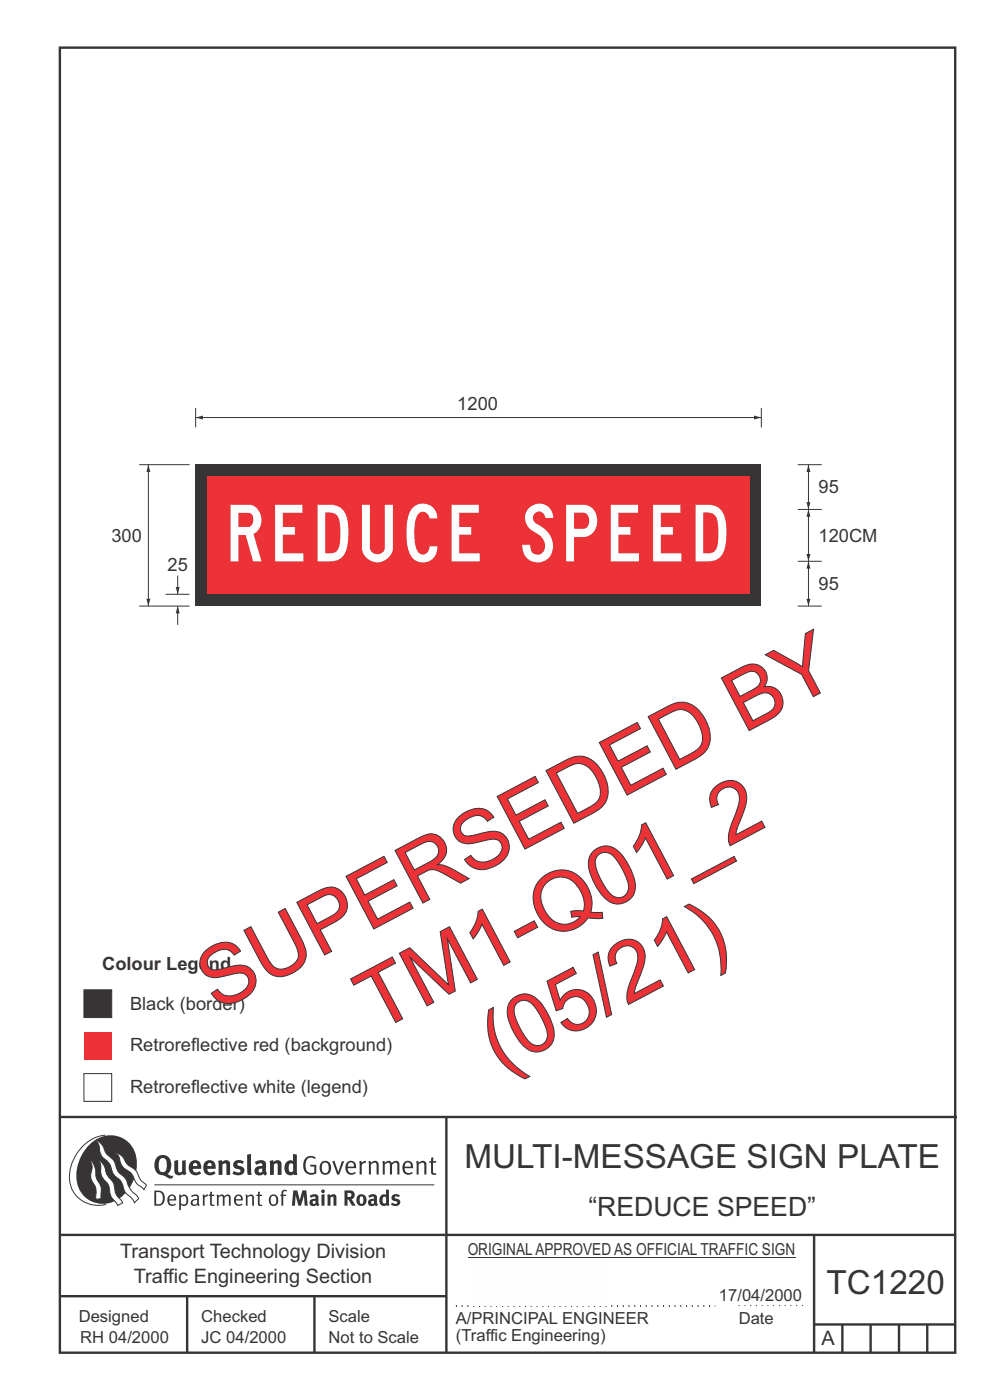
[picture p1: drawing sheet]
<svg xmlns="http://www.w3.org/2000/svg" width="210mm" height="297mm" viewBox="0 0 210 297" stroke-linecap="round" stroke-linejoin="round" font-family="sans-serif">
<g fill="none" stroke="#373435" stroke-width=".51">
<path d="M12.7 10.1h189.9v276.9h-189.9zM12.7 237h190.3M94.7 236.9v50.1M12.7 262h190M12.7 275h82M39.7 275v12M66.7 275v12M172.7 262v25M172.7 281h30M178.7 281v6M184.7 281v6M190.7 281v6"/>
<path d="M196.7 281v6"/>
</g>
<path d="M96.7 277h55M156.7 277h14" fill="none" stroke="#373435" stroke-width=".21" stroke-dasharray=".2 1" stroke-linecap="butt"/>
<path d="M17.8 218.9h5.9v5.9h-5.9z" fill-rule="evenodd" fill="#ed3237"/>
<path d="M17.8 210h5.9v5.9h-5.9z" fill-rule="evenodd" fill="#373435" stroke="#373435" stroke-width=".21"/>
<path d="M100 265.5h29v14.9h-29z" fill-rule="evenodd" fill="#fefefe"/>
<path d="M96.7 277.2h55" fill="none" stroke="#373435" stroke-width=".21" stroke-dasharray=".2 1" stroke-linecap="butt"/>
<path d="M99.2 266.7h69.5" fill="none" stroke="#373435" stroke-width=".21"/>
<path d="M41.5 98.6h120v30h-120z" fill-rule="evenodd" fill="#373435"/>
<path d="M44 101.1h115v25h-115z" fill-rule="evenodd" fill="#ed3237"/>
<path d="M41.5 88.6h120" fill="none" stroke="#373435" stroke-width=".21"/>
<g fill="#373435">
<path d="M160 88.2l1.5 .4-1.5 .4z"/>
<path d="M41.5 88.6l1.5-.4v.8z"/>
</g>
<path d="M41.5 86.6v4.1M161.5 86.6v4.1M171.5 119.1v9.5" fill="none" stroke="#373435" stroke-width=".21"/>
<g fill="#373435">
<path d="M171.1 127h.8l-.4 1.6z"/>
<path d="M171.5 119.1l.4 1.5h-.8z"/>
</g>
<path d="M171.5 108.1v11" fill="none" stroke="#373435" stroke-width=".21"/>
<g fill="#373435">
<path d="M171.1 117.5h.8l-.4 1.6z"/>
<path d="M171.5 108.1l.4 1.5h-.8z"/>
</g>
<path d="M171.5 98.6v9.5M169.2 119.1h5.1M169.2 108.1h5.1M169.2 128.6h5.1" fill="none" stroke="#373435" stroke-width=".21"/>
<g fill="#373435">
<path d="M171.1 106.5h.8l-.4 1.6z"/>
<path d="M171.5 98.6l.4 1.5h-.8z"/>
</g>
<path d="M169.2 98.6h5.1M37.7 122.1v4" fill="none" stroke="#373435" stroke-width=".21"/>
<path d="M37.3 124.5h.8l-.4 1.6z" fill="#373435"/>
<path d="M37.7 128.6v4" fill="none" stroke="#373435" stroke-width=".21"/>
<path d="M37.7 128.6l.4 1.5h-.8z" fill="#373435"/>
<path d="M29.5 98.6h10.7M31.5 98.6v30M29.5 128.6h10.7M35.1 126.1h5.1" fill="none" stroke="#373435" stroke-width=".21"/>
<g fill="#373435">
<path d="M31.1 127h.8l-.4 1.6z"/>
<path d="M31.5 98.6l.4 1.5h-.8z"/>
</g>
<path d="M17.8 227.8h5.9v5.9h-5.9z" fill-rule="evenodd" fill="#fefefe" stroke="#373435" stroke-width=".21"/>
<g fill="#373435">
<path d="M64.9 245.6a1.61 1.61 0 0 1 2.1 0l-.2 .3a1.17 1.17 0 0 0-1.4-.2 1.17 1.17 0 0 0-.6 1.3 1.42 1.42 0 0 0 1.2 1.9l.7-.2v-1.2h-.8l-.1-.4h1.3v1.8a1.82 1.82 0 0 1-2.2 0 1.82 1.82 0 0 1-.6-2.1l.2-.7z" fill-rule="evenodd"/>
<path d="M68.2 246.5a1.77 1.77 0 0 0 .4 2.7 1.39 1.39 0 0 0 1.4-.5 1.39 1.39 0 0 0 .2-1.5 1.19 1.19 0 0 0-2-.7zM68.5 246.8a.83 .83 0 0 1 1 .1 .83 .83 0 0 1 .2 .9 .75 .75 0 0 1-.6 1.1 .75 .75 0 0 1-.8-.8v-1z" fill-rule="evenodd"/>
<path d="M70.5 246.4l.4-.1 .8 2.4 .8-2.3h.5l-1.1 2.8h-.4z" fill-rule="evenodd"/>
<path d="M73.6 246.7a1.74 1.74 0 0 0 .5 2.5h.9l.5-.3-.2-.3a.89 .89 0 0 1-1.1 .2 .89 .89 0 0 1-.4-1h1.7a1.15 1.15 0 0 0-.4-1.3 1.15 1.15 0 0 0-1.5 .2zM74 246.8a.67 .67 0 0 1 .8-.1 .67 .67 0 0 1 .3 .8h-1.3z" fill-rule="evenodd"/>
<path d="M76.2 246.4l.4-.1 .1 .4 .5-.4h.5l-.2 .5a.61 .61 0 0 0-.8 .6v1.8h-.4z" fill-rule="evenodd"/>
<path d="M78.1 246.4l.5-.1 .1 .4a.89 .89 0 0 1 .9-.4 .89 .89 0 0 1 .7 .7v2.2h-.4v-2.2l-.1-.2-.3-.1-.8 .4v2.1h-.4z" fill-rule="evenodd"/>
<path d="M81.1 246.4l.4-.1 .1 .4a.83 .83 0 0 1 .8-.4 .83 .83 0 0 1 .7 .5 .86 .86 0 0 1 .9-.5 .86 .86 0 0 1 .7 .7v2.2h-.4l-.1-2.3a.5 .5 0 0 0-.8 0l-.2 .2v2.1h-.5v-2.2l-.4-.3-.7 .4v2.1h-.4z" fill-rule="evenodd"/>
<path d="M85.7 246.7a1.74 1.74 0 0 0 .5 2.5h.9l.5-.3-.2-.3a.89 .89 0 0 1-1.1 .2 .89 .89 0 0 1-.4-1h1.7a1.15 1.15 0 0 0-.5-1.3 1.15 1.15 0 0 0-1.4 .2zM86 246.8a.67 .67 0 0 1 .9-.1 .67 .67 0 0 1 .3 .8h-1.3z" fill-rule="evenodd"/>
<path d="M88.3 246.4l.4-.1 .1 .4a.89 .89 0 0 1 .9-.4 .89 .89 0 0 1 .8 .7v2.2h-.5v-2.2l-.1-.2-.3-.1-.8 .4v2.1h-.4z" fill-rule="evenodd"/>
<path d="M91.5 245.6l.4-.1v.9h.7l-.2 .3h-.5v2.1l.1 .1h.5l.1 .3a.71 .71 0 0 1-1.2-.6v-1.9h-.3v-.3h.3z" fill-rule="evenodd"/>
<path d="M37 246.3l.8-.2v2a.46 .46 0 0 0 .2 .6 .46 .46 0 0 0 .6-.2v-2.2l.8-.2v2.4l.2 .5-.6 .4-.2-.3a1.03 1.03 0 0 1-1.2 .2 1.03 1.03 0 0 1-.6-1.1z" fill-rule="evenodd"/>
<path d="M40.4 246.6a1.64 1.64 0 0 0 0 2.2 1.64 1.64 0 0 0 2.3 .1l-.4-.4a.78 .78 0 0 1-.9 .3 .78 .78 0 0 1-.5-.8h1.8a1.37 1.37 0 0 0-.6-1.7 1.37 1.37 0 0 0-1.7 .3zM41.1 246.9a.48 .48 0 0 1 .6-.1 .48 .48 0 0 1 .2 .6h-1z" fill-rule="evenodd"/>
<path d="M43.5 246.6a1.65 1.65 0 0 0-.2 1.9 1.65 1.65 0 0 0 1.9 .8l.5-.4-.3-.4a.78 .78 0 0 1-.9 .3 .78 .78 0 0 1-.5-.8h1.8a1.37 1.37 0 0 0-.6-1.7 1.37 1.37 0 0 0-1.7 .3zM44.1 246.9a.48 .48 0 0 1 .6-.1 .48 .48 0 0 1 .2 .6h-.9z" fill-rule="evenodd"/>
<path d="M46.3 246.3l.7-.2 .1 .4a.95 .95 0 0 1 1-.3 .95 .95 0 0 1 .7 .8v2.3h-.8v-2.3l-.3-.2-.5 .3v2.2h-.8z" fill-rule="evenodd"/>
<path d="M49.7 246.5a1.73 1.73 0 0 1 2-.1l-.2 .5-.6-.2a.42 .42 0 0 0-.6 .3l.2 .3a1.23 1.23 0 0 1 1.4 1 1.47 1.47 0 0 1-2.3 .9l-.3-.2 .3-.6 .7 .3a.47 .47 0 0 0 .7-.3 .87 .87 0 0 0-1-.5l-.4-.2-.1-.4z" fill-rule="evenodd"/>
<path d="M54.1 246.6l.3 .5 .3-.1a.62 .62 0 0 1 .9 0l.1 .4a1.21 1.21 0 0 0-1.4 .3 1.21 1.21 0 0 0-.1 1.3 1.19 1.19 0 0 0 1.6 .1l.5 .3 .4-.5-.3-.3v-1.4a.96 .96 0 0 0-1.3-1zM55 248l.6-.1v.7a.43 .43 0 0 1-.6 .1 .43 .43 0 0 1 0-.7z" fill-rule="evenodd"/>
<path d="M57.2 246.3l.7-.2 .1 .4a.95 .95 0 0 1 1-.3 .95 .95 0 0 1 .7 .8v2.3h-.8v-2.3l-.2-.2-.6 .3v2.2h-.8z" fill-rule="evenodd"/>
<path d="M62.2 244.8v1.5a1.29 1.29 0 0 0-1.4 .2 1.29 1.29 0 0 0-.5 1.3 1.24 1.24 0 0 0 .6 1.3 1.24 1.24 0 0 0 1.4 0l.1 .2h.7l-.1-4.3zM61.5 246.9l.4-.1 .3 .2v1.5l-.3 .1a.48 .48 0 0 1-.6-.4 1.52 1.52 0 0 1 .2-1.3z" fill-rule="evenodd"/>
<path d="M52.4 245l.8-.2 .2 4.5h-.8l-.1-.2z" fill-rule="evenodd"/>
</g>
<path d="M22.4 240.8a9 9 0 0 0-7.4 10.9 6.2 6.2 0 0 0 7.5 3.8M32.7 251.4h59.4" fill="none" stroke="#373435" stroke-width=".21"/>
<path d="M19.1 242.7a5.7 5.7 0 0 1 6.5-1.4 5.7 5.7 0 0 1 3.4 5.7 8.6 8.6 0 0 1-6.2 8.3 5.7 5.7 0 0 1-6.5-7 9.9 9.9 0 0 1 2.8-5.6z" fill-rule="evenodd" fill="#373435"/>
<path d="M24.5 244.5a3.1 3.1 0 0 1 2.3 2.2l.7 .7a3.2 3.2 0 0 1 2 2.4l.4 .6 1.2 1.1-.6 .9-.2-.3a3.5 3.5 0 0 1-1.9-2.1 3.8 3.8 0 0 0-2.1-2.2 3.5 3.5 0 0 1-1-2.2zM20.4 241.9a3.4 3.4 0 0 1 1.9 2.5l.7 .8a3.3 3.3 0 0 1 1.7 2.6 4.4 4.4 0 0 0 1.7 2l.3 .3a6.1 6.1 0 0 0 2.5 3.7l.2 .5-.9 .9a6.1 6.1 0 0 0-1.9-2.2l-.4-.8a3.6 3.6 0 0 0-1.9-2.8l-.6-1a3.6 3.6 0 0 0-1.9-2.8 3.7 3.7 0 0 1-.8-2.4zM21 246.1a3.4 3.4 0 0 1 1.5 2.7l.6 1a3.8 3.8 0 0 1 1.4 3.1l.3 .7 1.2 1.6-1 .6-.5-.8a3.2 3.2 0 0 1-1.3-2.8 4.3 4.3 0 0 0-1.4-2.2 4.7 4.7 0 0 1-.5-2.9zM19.2 246.1a5.1 5.1 0 0 1 1.2 3.7l.3 .7a3.1 3.1 0 0 1 .7 3l.1 .8-1.1 .2-.1-.8a3.5 3.5 0 0 0-.9-3.3 3.6 3.6 0 0 1 .1-2.5z" fill-rule="evenodd" fill="#fefefe" stroke="#373435" stroke-width=".21"/>
<g fill="#373435">
<path d="M33.4 245.5a2.51 2.51 0 0 0 .4 3.7l.8 .1a2.78 2.78 0 0 0 2 .7l.2-.6h-.6l-.7-.3a2.56 2.56 0 0 0 0-3.8 1.83 1.83 0 0 0-2.1 .2zM34 245.9a.87 .87 0 0 1 1 0 .87 .87 0 0 1 .4 .9v.4a1.17 1.17 0 0 1-.9 1.5l-.3-.1a2.38 2.38 0 0 1-.2-2.7z" fill-rule="evenodd"/>
<path d="M33.1 252.9v2.6a1.12 1.12 0 0 0 1.2-.3 1.12 1.12 0 0 0 .2-1.2l-.1-.5-.3-.4zM32.7 252.6h1.1a1.67 1.67 0 0 1 1.2 1.6 1.67 1.67 0 0 1-1.3 1.6h-1zM36.1 253.9l-.2 .5h1.1a.55 .55 0 0 0-.3-.6 .55 .55 0 0 0-.6 .1zM35.8 253.7a.95 .95 0 0 1 1.2-.1 .95 .95 0 0 1 .4 1.1h-1.5a.72 .72 0 0 0 .4 .8 .72 .72 0 0 0 .9-.2l.1 .3a1.15 1.15 0 0 1-1.5 0 1.15 1.15 0 0 1-.2-1.5zM38.4 254.1v1.2a.7 .7 0 0 0 .9 .1 .7 .7 0 0 0 .2-.9 .61 .61 0 0 0-.4-.7 .61 .61 0 0 0-.7 .3zM38 253.5l.3-.1 .1 .4a.95 .95 0 0 1 1.2-.2 .95 .95 0 0 1 .3 1.2 .92 .92 0 0 1-.5 .9 .92 .92 0 0 1-1-.1v1.1l-.4 .1zM40.9 254.8a.5 .5 0 0 0 .2 .8 .5 .5 0 0 0 .7-.4v-.6zM40.5 253.7a1 1 0 0 1 1.7 .3v1.4l.2 .2-.2 .3-.3-.3a.78 .78 0 0 1-1.4-.1 .78 .78 0 0 1 .8-1.1h.5a.58 .58 0 0 0-.3-.7 .58 .58 0 0 0-.7 .2zM43 253.5l.3-.1 .1 .4 .3-.3 .5-.1-.2 .4a.52 .52 0 0 0-.6 .5v1.5h-.4zM44.6 252.9l.4-.1-.1 .7h.6l-.1 .3h-.5v1.5a.35 .35 0 0 0 .6 .3v.2a.57 .57 0 0 1-.6 .1 .57 .57 0 0 1-.3-.5v-1.6h-.3v-.3h.3zM45.9 253.5l.4-.1 .1 .4 .2-.2a.64 .64 0 0 1 1 .2 .7 .7 0 0 1 .8-.4 .7 .7 0 0 1 .5 .6v1.8h-.3v-1.7l-.3-.4-.7 .4v1.7h-.3v-1.6a.38 .38 0 0 0-.3-.5 .38 .38 0 0 0-.5 .2l-.1 .2v1.7h-.4zM50.2 253.9l-.2 .5h1.1a.55 .55 0 0 0-.2-.6 .55 .55 0 0 0-.7 .1zM49.9 253.7a.95 .95 0 0 1 1.2-.1 .95 .95 0 0 1 .4 1.1h-1.5a.72 .72 0 0 0 .4 .8 .72 .72 0 0 0 .9-.2l.1 .3a1.15 1.15 0 0 1-1.5 0 1.15 1.15 0 0 1-.2-1.5zM52.1 253.5l.3-.1 .1 .4a.72 .72 0 0 1 .8-.4 .72 .72 0 0 1 .6 .6v1.8h-.4v-1.6a.45 .45 0 0 0-.3-.5 .45 .45 0 0 0-.5 .2l-.2 .2v1.7h-.3zM54.7 252.9l.4-.1v.7h.6l-.1 .3h-.5v1.5a.35 .35 0 0 0 .5 .3v.2a.57 .57 0 0 1-.6 .1 .57 .57 0 0 1-.3-.5v-1.6h-.3v-.3h.3zM57.6 253.9l-.2 .7a.65 .65 0 0 0 .3 .8 .65 .65 0 0 0 .8-.2l.1-.1a.93 .93 0 0 0-.7-1.4zM57.3 253.7a1.12 1.12 0 0 1 1.4 0 1.12 1.12 0 0 1 .3 1.5 1.01 1.01 0 0 1-1.3 .6 1.01 1.01 0 0 1-.7-1.2zM59.9 252.6l.5-.2 .5 .2-.1 .2-.4-.1-.3 .2v.6h.6l-.1 .3h-.5v2h-.4v-2h-.2v-.3h.2zM62.2 252.6l-.3 3.2h.7l.1-2.3 .6 2.3h.6l.6-2.3 .1 2.3h.7l-.3-3.2h-.9l-.5 2.1-.5-2.1zM65.7 253.7l.3 .4a.51 .51 0 0 1 .5-.3 .51 .51 0 0 1 .4 .4v.1a.88 .88 0 0 0-1.1 .4 .88 .88 0 0 0 .2 1.1 .9 .9 0 0 0 1.1-.2l.3 .3 .4-.4-.2-.2v-1.1a.87 .87 0 0 0-.5-.8 .87 .87 0 0 0-1 .1zM66.4 254.8h.5v.5l-.1 .1h-.3l-.2-.1zM68.2 253.5v2.3h.6v-2.4zM68.1 252.8a.4 .4 0 0 0 .8 0 .4 .4 0 0 0-.8 0zM69.4 253.5l.1 2.3h.6v-1.7a.33 .33 0 0 1 .4-.2 .33 .33 0 0 1 .3 .4v1.5h.6v-1.7a.75 .75 0 0 0-.6-.7 .75 .75 0 0 0-.8 .3v-.3zM73.1 252.6v3.2h.6v-1.3l.3 .2 .7 1.1h.7l-.9-1.4a.94 .94 0 0 0 .7-1 .94 .94 0 0 0-.9-.8zM73.7 253.1a.51 .51 0 0 1 .8 .1 .51 .51 0 0 1-.2 .7l-.6 .1zM75.9 253.7a1.19 1.19 0 0 0-.1 1.7 1.19 1.19 0 0 0 1.8 0 1.19 1.19 0 0 0-.1-1.6 1.19 1.19 0 0 0-1.6-.1zM76.5 253.9l.2-.1a.99 .99 0 0 1 0 1.6 1.06 1.06 0 0 1-.2-1.5zM78.1 253.7l.3 .4a.51 .51 0 0 1 .5-.3 .51 .51 0 0 1 .5 .4v.1a.88 .88 0 0 0-1.2 .4 .88 .88 0 0 0 .2 1.1 .9 .9 0 0 0 1.1-.2l.3 .3 .4-.4-.2-.2v-1.1a.87 .87 0 0 0-.5-.8 .87 .87 0 0 0-1 .1zM78.9 254.8h.4v.5l-.1 .1h-.3l-.1-.1zM81.9 252.3v1.2a1.2 1.2 0 0 0-1.4 .6 1.2 1.2 0 0 0 .2 1.4l.5 .3 .8-.1v.1h.6l-.1-3.4zM81.4 253.9l.5 .1-.1 1.2a.46 .46 0 0 1-.5 0 .46 .46 0 0 1-.1-.5zM83.3 253.6a.79 .79 0 0 0-.1 .9 .79 .79 0 0 0 .9 .4 .33 .33 0 0 1 0 .5 .33 .33 0 0 1-.5 0l-.4-.3-.3 .5a1.15 1.15 0 0 0 1.2 .3 1.15 1.15 0 0 0 .8-1 1.49 1.49 0 0 0-1.2-.8 .4 .4 0 0 1 .3-.3 .4 .4 0 0 1 .4 .1l.2 .1 .2-.4a1.47 1.47 0 0 0-1.5 0z" fill-rule="evenodd"/>
</g>
<g font-size="17.6" fill="#ed3237">
<text x="46" y="214.7" transform="rotate(-28 46 214.7)">SUPERSEDED BY</text>
<text x="79.9" y="219.1" transform="rotate(-28 79.9 219.1)">TM1-Q01_2</text>
<text x="106" y="227.6" transform="rotate(-28 106 227.6)">(05/21)</text>
</g>
<text font-size="12" fill="#fefefe" x="48.9" y="119.1">REDUCE SPEED</text>
<g font-size="7.1" fill="#373435">
<text x="98.5" y="247.8">MULTI-MESSAGE SIGN PLATE</text>
<text x="175.3" y="274.5">TC1220</text>
</g>
<text font-size="5.6" fill="#373435" x="124.8" y="258">“REDUCE SPEED”</text>
<g font-size="4.2" fill="#373435">
<text x="25.5" y="267">Transport Technology Division</text>
<text x="28.4" y="272.2">Traffic Engineering Section</text>
<text x="174.3" y="285.4">A</text>
</g>
<g font-size="3.9" fill="#373435">
<text x="97" y="87.1">1200</text>
<text x="173.6" y="104.7">95</text>
<text x="23.6" y="115">300</text>
<text x="173.6" y="115">120CM</text>
<text x="35.5" y="121.1">25</text>
<text x="173.6" y="125.2">95</text>
<text x="21.7" y="205.9">Colour Legend</text>
<text x="27.6" y="214.2">Black (border)</text>
<text x="27.6" y="223">Retroreflective red (background)</text>
<text x="27.6" y="232">Retroreflective white (legend)</text>
</g>
<g font-size="3.5" fill="#373435">
<text x="99.2" y="266.3">ORIGINALAPPROVED</text>
<text x="130.3" y="266.3">AS OFFICIAL TRAFFIC SIGN</text>
<text x="16.7" y="280.4">Designed</text>
<text x="42.7" y="280.4">Checked</text>
<text x="69.7" y="280.4">Scale</text>
<text x="96.7" y="281">A/PRINCIPAL ENGINEER</text>
<text x="152.5" y="276.1">17/04/2000</text>
<text x="156.7" y="281">Date</text>
<text x="17" y="284.8">RH 04/2000</text>
<text x="42.7" y="284.8">JC 04/2000</text>
<text x="69.7" y="285">Not to Scale</text>
<text x="96.7" y="284.5">(Traffic Engineering)</text>
</g>
</svg>
